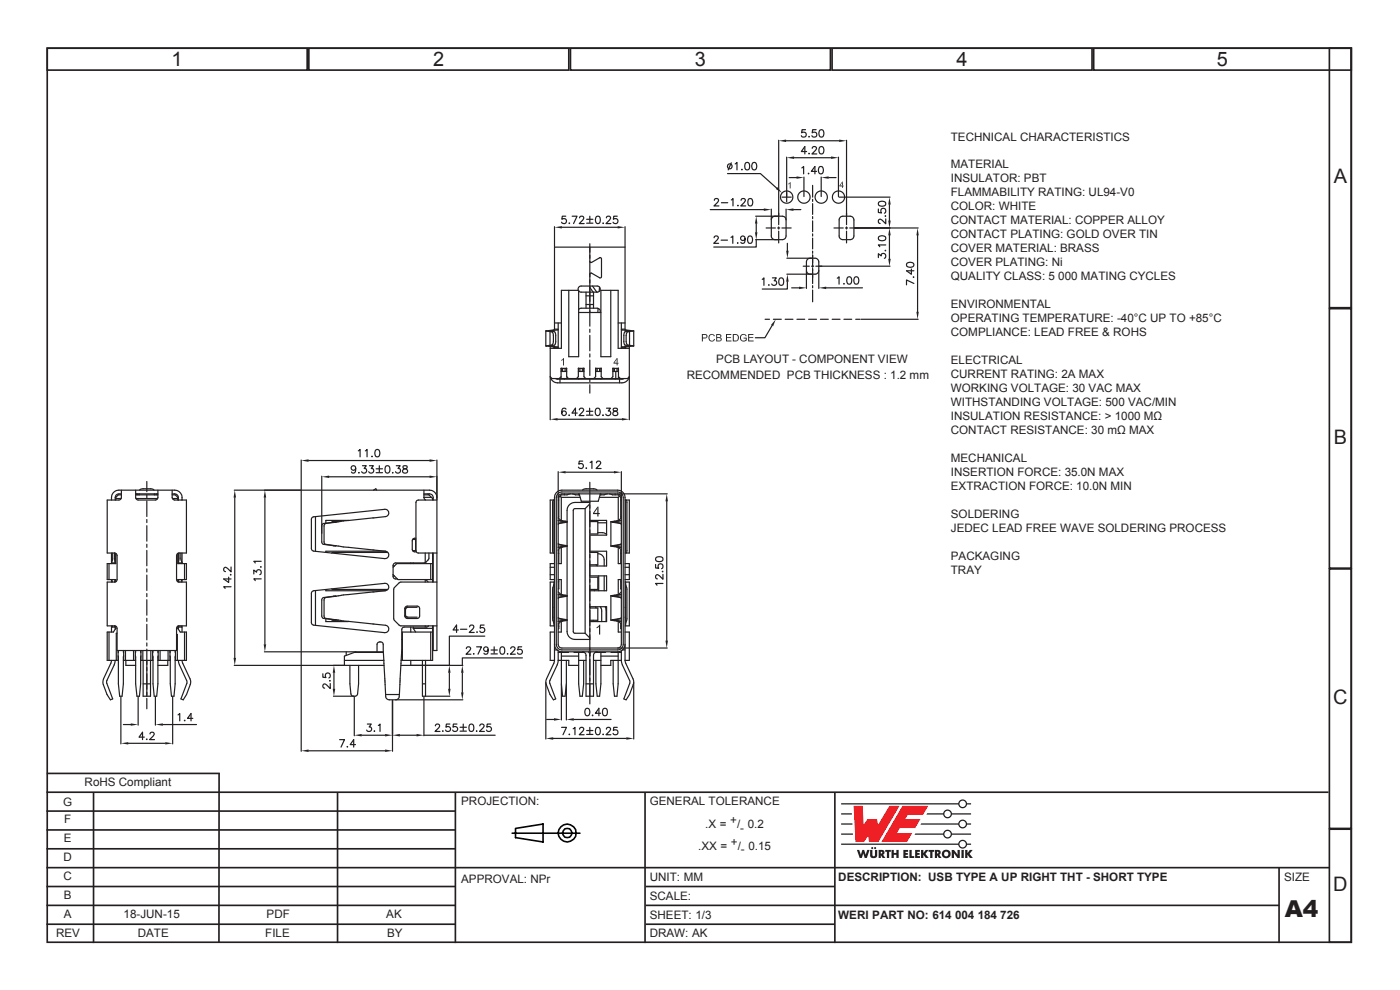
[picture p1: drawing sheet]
<svg xmlns="http://www.w3.org/2000/svg" width="297mm" height="210mm" viewBox="0 0 297 210" stroke-linecap="round" stroke-linejoin="round" font-family="sans-serif">
<!-- layer: Calque 1 -->
<g fill="none" stroke="#231f20" stroke-width=".35">
<path d="M10 10.2h276.7v189.7h-276.7zM10 10.2h55.2v4.7h-55.2zM65.5 10.2h55.2v4.7h-55.2zM121 10.2h55.2v4.7h-55.2zM176.5 10.2h55.2v4.7h-55.2zM232 10.2h54.7v4.7h-54.7zM282 10.2h4.7v55.1h-4.7zM282 65.5h4.7v55h-4.7zM282 120.7h4.7v55h-4.7zM9.8 168h272M9.8 172h86.7M9.8 176h86.7"/>
<path d="M9.9 164.1h36.7M19.8 168v32M46.5 164l-.1 36M71.6 168v32M96.6 168v32M136.8 168v32M177.1 168v32M282 175.9h4.7v24h-4.7zM9.8 192h86.7M9.8 196h86.7M9.8 180h86.7M9.8 184h272.2"/>
<path d="M9.8 188h86.7M137 192h134.3M137 196h40.1M137 188h40.1M271.3 184v16"/>
</g>
<g fill="none" stroke="#000" stroke-width=".34">
<path d="M108.6 176.7h14.4M109.4 175.7l5.8-.9v3.8l-5.8-.9z"/>
<circle cx="120.3" cy="176.7" r="1.88"/>
<circle cx="120.3" cy="176.7" r="1.02"/>
</g>
<g fill="#ee1d23">
<path d="M181.1 170.9h1.9l.2 4 .9-1.2h2l.2 1.3 2.4-4.1h2.1l-4.5 7.7h-1.9l-.2-1.3-.9 1.3h-1.8z"/>
<path d="M191.4 170.9h5.5l-1.1 1.9h-3.2l-.6 .9h3.3l-1.1 1.9h-3.3l-.6 1.1h3.2l-1.1 1.9h-5.4z"/>
</g>
<g fill="#231f20">
<path d="M181.8 180.3h.5l.3 1 .3-1h.4l.3 1 .4-1h.5l-.6 1.7h-.5l-.3-1-.3 1h-.4z"/>
<path d="M184.6 180.3h.5v1.2l.2 .1 .3-.1v-1.2h.5v1.1a.76 .76 0 0 1-.8 .6 .76 .76 0 0 1-.7-.6z"/>
<path d="M187.8 180.3h1.2v.4h-.4v1.3h-.5l.1-1.3h-.4z"/>
<path d="M189.1 180.3h.5v.6h.6v-.6h.5l-.1 1.7h-.4v-.7h-.6v.7h-.5z"/>
<path d="M191.6 180.3h1.1v.4h-.6v.2h.5v.4h-.5v.3h.6v.4h-1.1z"/>
<path d="M192.9 180.3h.5v1.3h.5v.4h-1z"/>
<path d="M194.1 180.3h1v.4h-.5v.2h.5v.4h-.5v.3h.6v.4h-1.1z"/>
<path d="M195.4 180.3h.5v.7l.5-.7h.6l-.7 .8 .7 .9h-.6l-.5-.7v.7h-.5z"/>
<path d="M197 180.3h1.2v.4h-.4v1.3h-.5v-1.3h-.3z"/>
<path d="M201.9 180.3h.5l.8 1-.1-1h.5v1.7h-.5l-.7-1.1v1.1h-.5z"/>
<path d="M204 180.3h.5v1.7h-.5z"/>
<path d="M204.7 180.3h.5v.7l.5-.7h.6l-.6 .8 .7 .9h-.6l-.6-.7v.7h-.5z"/>
<circle cx="185" cy="179.9" r=".22"/>
<circle cx="185.7" cy="179.9" r=".22"/>
</g>
<g fill="#231f20">
<path d="M186.9 180.7v.3h.2v-.2zM186.4 180.3h.5a.55 .55 0 0 1 .7 .3 .55 .55 0 0 1-.3 .7l.5 .7h-.5l-.4-.6v.6h-.5z" fill-rule="evenodd"/>
<path d="M198.8 180.7v.3h.2l.1-.2zM198.3 180.3h.6a.55 .55 0 0 1 .6 .3 .55 .55 0 0 1-.2 .7l.4 .7h-.5l-.4-.6v.6h-.5z" fill-rule="evenodd"/>
<path d="M200.3 181.2a.5 .5 0 0 0 1 0 .5 .5 0 0 0-1 0zM199.8 181.1a.95 .95 0 0 1 1.9 0 .95 .95 0 0 1-1.9 0z" fill-rule="evenodd"/>
</g>
<path d="M178.4 176.9h2.6M178.4 174.8h2.4M178.4 172.6h2.3" fill="none" stroke="#231f20" stroke-width=".27"/>
<g fill="#231f20">
<path d="M178.4 170.4h24.9a.94 .94 0 0 1 .9-.8 .94 .94 0 0 1 1 .8h.8v.2h-.8a.94 .94 0 0 1-1 .9 .94 .94 0 0 1-.9-.9h-24.9zM203.5 170.5a.7 .7 0 0 1 1.4 0 .7 .7 0 0 1-1.4 0z" fill-rule="evenodd"/>
<path d="M196.7 172.5h3.4a.94 .94 0 0 1 .9-.8 .94 .94 0 0 1 1 .8h4v.3h-4a.94 .94 0 0 1-1 .8 .94 .94 0 0 1-.9-.8h-3.6zM200.3 172.6a.7 .7 0 0 1 1.4 0 .7 .7 0 0 1-1.4 0z" fill-rule="evenodd"/>
<path d="M195.4 174.7h7.9a.94 .94 0 0 1 .9-.9 .94 .94 0 0 1 1 .9h.8v.2h-.8a.94 .94 0 0 1-1 .8 .94 .94 0 0 1-.9-.8h-8zM203.5 174.8a.7 .7 0 0 1 1.4 0 .7 .7 0 0 1-1.4 0z" fill-rule="evenodd"/>
<path d="M194.2 176.8h5.9a.94 .94 0 0 1 .9-.8 .94 .94 0 0 1 1 .8h4v.3h-4a.94 .94 0 0 1-1 .8 .94 .94 0 0 1-.9-.8h-6.1zM200.3 176.9a.7 .7 0 0 1 1.4 0 .7 .7 0 0 1-1.4 0z" fill-rule="evenodd"/>
<path d="M178.4 178.9h24.9a.94 .94 0 0 1 .9-.8 .94 .94 0 0 1 1 .8h.8v.3h-.8a.94 .94 0 0 1-1 .8 .94 .94 0 0 1-.9-.8h-24.9zM203.5 179.1a.7 .7 0 0 1 1.4 0 .7 .7 0 0 1-1.4 0z" fill-rule="evenodd"/>
</g>
<path d="M118.4 100v5.4M120 100.2h10.2M131.8 100v5.4" fill="none" stroke="#231f20" stroke-width=".25"/>
<g fill="#231f20">
<path d="M118.4 100.2l1.6-.3v.5z"/>
<path d="M130.2 99.9l1.6 .3-1.6 .2z"/>
</g>
<path d="M123.6 97.8h-.7l-.1 .7 .5-.2a.55 .55 0 0 1 .5 .4 .55 .55 0 0 1-.2 .6l-.4 .1-.5-.3M124.3 99.3h.1zM125.2 98.1l.4-.3v1.6M126.5 98.2l.2-.3 .4-.1 .3 .5-.9 1.1h1M131.3 104.8h10.3M141.4 106.3v29.6M131.2 137.5h10.4" fill="none" stroke="#231f20" stroke-width=".25"/>
<g fill="#231f20">
<path d="M141.4 104.8l.3 1.5h-.5z"/>
<path d="M141.2 135.9h.5l-.3 1.6z"/>
</g>
<path d="M117.6 48.1v4.2M119.2 48.2h11.8M132.6 48.1v4.2M139.1 119.7v.8h.7a.55 .55 0 0 1 0-.8 .55 .55 0 0 1 .8 .1 .55 .55 0 0 1-.3 .8M139.2 118.3l.6-.2a.65 .65 0 0 1 .8 .6 .9 .9 0 0 1-1.5 0zM140.5 121.2h.1zM140.6 121.8v1.1l-.7-.8-.5-.2-.3 .3v.3l.4 .3M140.6 123.8h-1.5l.3 .3" fill="none" stroke="#231f20" stroke-width=".25"/>
<g fill="#231f20">
<path d="M117.6 48.2l1.6-.2v.5z"/>
<path d="M131 48l1.6 .2-1.6 .3z"/>
</g>
<g fill="none" stroke="#231f20" stroke-width=".25">
<path d="M120 45.9h-.7l-.1 .6 .6-.1a.55 .55 0 0 1 .4 .4 .55 .55 0 0 1-.2 .5l-.4 .1-.5-.3M120.7 47.3h.2zM121.4 45.9h1l-.7 1.5M122.9 46.2l.2-.3h.4l.3 .1v.3l-.9 1.1h1M124.4 46.5h1.4M124.4 47.3h1.4M125.1 45.9v1.3M126.5 45.9a.52 .52 0 0 1 .8 .3v.3a.7 .7 0 0 1-.4 .9h-.1a1 1 0 0 1-.3-1.5zM127.9 47.3h.1zM128.6 46.2l.2-.3h.4l.3 .4-.9 1.1h1M130.9 45.9h-.7l-.1 .6 .6-.1a.55 .55 0 0 1 .4 .4 .55 .55 0 0 1-.2 .6h-.3l-.5-.3M56.1 104h7.7"/>
<path d="M56.2 105.5v31.2M56.1 138.3h7.7"/>
</g>
<g fill="#231f20">
<path d="M56.2 104l.3 1.5h-.6z"/>
<path d="M55.9 136.7h.6l-.3 1.6z"/>
</g>
<path d="M63.9 97.6v6.2M65.5 97.7h25.6M92.7 97.6v7.8M55.4 119.1h-1.6l.3 .3M53.8 121.8v-.9l.6 .5a.53 .53 0 0 1 .9-.4 .53 .53 0 0 1-.2 .9M55.3 120.3h.1zM55.4 122.8h-1.6l.3 .4" fill="none" stroke="#231f20" stroke-width=".25"/>
<g fill="#231f20">
<path d="M63.9 97.7l1.6-.3v.6z"/>
<path d="M91.1 97.4l1.6 .3-1.6 .3z"/>
</g>
<path d="M76 95.6l.4-.3v1.6M77.5 95.6l.4-.3v1.6M78.8 96.8h.2zM79.8 95.4a.49 .49 0 0 1 .7 .2l.1 .4a.68 .68 0 0 1-.6 .9 .98 .98 0 0 1-.2-1.5zM49.7 104h14.1M49.8 105.5v34.1M49.7 141.1h23.2" fill="none" stroke="#231f20" stroke-width=".25"/>
<g fill="#231f20">
<path d="M49.5 139.6h.6l-.3 1.5z"/>
<path d="M49.8 104l.3 1.5h-.6z"/>
</g>
<path d="M48.5 122.4v1.2l-1-.8h1.5M49 121.8v.2zM49 120.3v1l-.7-.7-.6-.3-.2 .4v.2l.3 .3M49 124.5h-1.5l.2 .3M63.9 138.4v21M65.5 159.3h16.2M83.3 148.6v10.8" fill="none" stroke="#231f20" stroke-width=".25"/>
<g fill="#231f20">
<path d="M63.9 159.3l1.6-.3v.5z"/>
<path d="M81.7 159l1.6 .3-1.6 .2z"/>
</g>
<path d="M72 156.9h1.1l-.8 1.6M73.6 158.4h.2zM75.2 147.8v8.3M75.4 157.9h-1.1l.7-1v1.6M76.7 156h5M83.3 148.6v7.5" fill="none" stroke="#231f20" stroke-width=".25"/>
<g fill="#231f20">
<path d="M81.7 155.7l1.6 .3-1.6 .2z"/>
<path d="M75.2 156l1.5-.3v.5z"/>
</g>
<path d="M77.9 153.6h.9l-.5 .6a.52 .52 0 0 1 .4 .8 .52 .52 0 0 1-.9-.1M79.4 155.1h.1zM80.3 153.9l.3-.3v1.6M83.3 148.6v7.5M84.8 156h3.6M89.9 147.8v8.3M89.9 156h15.1" fill="none" stroke="#231f20" stroke-width=".25"/>
<g fill="#231f20">
<path d="M83.3 156l1.5-.3v.5z"/>
<path d="M88.4 155.7l1.5 .3-1.5 .2z"/>
</g>
<g fill="none" stroke="#231f20" stroke-width=".25">
<path d="M102.8 134.9h-7.5v6.2M87.2 141.1h8.2M90.4 147.7h5M92.4 154l.3-.4h.3l.3 .3-.3 .5-.7 .8h1M93.9 155v.2zM95.3 142.7v3.4M95.4 153.6h-.7l-.1 .7a.56 .56 0 0 1 .9 0 .56 .56 0 0 1-.2 .8 .56 .56 0 0 1-.8-.2M96.9 153.6h-.7l-.1 .7a.56 .56 0 0 1 .9 0 .56 .56 0 0 1-.2 .8 .56 .56 0 0 1-.8-.2M97.6 154.3h1.4M97.6 155.1h1.4M98.3 153.6v1.3M99.7 153.7a.51 .51 0 0 1 .8 .2v.4a.66 .66 0 0 1-.6 .9 1 1 0 0 1-.2-1.5z"/>
<path d="M101.1 155v.2zM101.8 154l.3-.4h.3l.3 .3-.2 .5-.8 .8h1.1M104.1 153.6h-.7l-.1 .7a.56 .56 0 0 1 .8 0 .56 .56 0 0 1-.1 .8 .56 .56 0 0 1-.8-.2"/>
</g>
<g fill="#231f20">
<path d="M95.1 146.1h.5l-.3 1.6z"/>
<path d="M95.3 141.1l.3 1.6h-.5z"/>
</g>
<path d="M97.2 133.6h-1.1l.8-1v1.6M97.7 133.5h1.3M99.6 133l.3-.4 .5 .1 .1 .2-.2 .5-.8 .8h1.1M101.2 134v.2zM102.7 132.6h-.8v.7a.56 .56 0 0 1 .8 0 .56 .56 0 0 1-.1 .8 .56 .56 0 0 1-.8-.2M110.8 139.6h-12.7v1.5M84 148.4h14.2M87.2 141.1h11M98.1 142.7v4.2" fill="none" stroke="#231f20" stroke-width=".25"/>
<g fill="#231f20">
<path d="M97.8 146.9h.5l-.2 1.5z"/>
<path d="M98.1 141.1l.2 1.6h-.5z"/>
</g>
<g fill="none" stroke="#231f20" stroke-width=".25">
<path d="M98.9 137.6l.3-.4h.3l.3 .3-.2 .5-.7 .8h1M100.5 138.6v.2zM101.1 137.2h1l-.7 1.6M103.6 137.7a.49 .49 0 0 1-.7 .4 .49 .49 0 0 1-.2-.7 .49 .49 0 0 1 .8 0l.1 .3a.72 .72 0 0 1-.6 1.1l-.3-.2M104.2 137.9h1.3M104.2 138.7h1.3M104.8 137.2v1.4M106.3 137.3a.49 .49 0 0 1 .7 .2l.1 .4a.66 .66 0 0 1-.6 .9 .98 .98 0 0 1-.2-1.5zM107.7 138.6v.2zM108.3 137.6l.4-.4h.3l.3 .3-.3 .5-.7 .8h1M110.7 137.2h-.8v.7a.55 .55 0 0 1 .8 0 .55 .55 0 0 1-.1 .8 .55 .55 0 0 1-.8-.2M70.7 147.7h4.3"/>
<path d="M70.7 141.1h2.2M70.8 142.7v3.4"/>
</g>
<g fill="#231f20">
<path d="M70.6 146.1h.5l-.3 1.6z"/>
<path d="M70.8 141.1l.3 1.6h-.5z"/>
</g>
<path d="M68.5 142.9v.8h.7a.56 .56 0 0 1 0-.8 .56 .56 0 0 1 .8 .1 .56 .56 0 0 1-.2 .8M69.9 144.4h.2zM70.1 145v1.1l-.8-.8-.5-.2-.3 .3v.3l.4 .3M116 152.6h1.5M119.1 145.2v7.5M120.2 145.2v7.5M121.7 152.6h7.9" fill="none" stroke="#231f20" stroke-width=".25"/>
<g fill="#231f20">
<path d="M117.5 152.3l1.6 .3-1.6 .3z"/>
<path d="M120.2 152.6l1.5-.3v.6z"/>
</g>
<path d="M26.2 153.7h1.5M29.3 147.8v6M33 147.8v6M34.6 153.7h7.1M124.3 150.3a.5 .5 0 0 1 .7 .2l.1 .4a.71 .71 0 0 1-.6 .9 1.01 1.01 0 0 1-.2-1.5zM125.6 151.7h.2zM127.4 151.3h-1.1l.8-1.1v1.6M128 150.3a.51 .51 0 0 1 .8 .2l.1 .4a.68 .68 0 0 1-.6 .9 1.03 1.03 0 0 1-.3-1.5z" fill="none" stroke="#231f20" stroke-width=".25"/>
<g fill="#231f20">
<path d="M27.7 153.4l1.6 .3-1.6 .2z"/>
<path d="M33 153.7l1.6-.3v.5z"/>
</g>
<path d="M25.6 147.8v10M27.2 157.7h7.9M36.6 147.8v10M37.8 151.6l.3-.3v1.6M39.1 152.8h.2zM40.9 152.4h-1.1l.7-1.1v1.6" fill="none" stroke="#231f20" stroke-width=".25"/>
<g fill="#231f20">
<path d="M25.6 157.7l1.6-.3v.5z"/>
<path d="M35.1 157.4l1.5 .3-1.5 .2z"/>
</g>
<g fill="none" stroke="#231f20" stroke-width=".25">
<path d="M125.1 51.7v1.8M125.1 54.1v.7M125.1 55.4v3.3M125.1 59.4v.6M125.1 60.7v3.2M125.1 64.6v.6M125.1 65.9v3.3M125.1 69.8v.7M125.1 71.1v3.3M125.1 75.1v.6M125.1 76.4v3.2M125.1 80.3v.7"/>
<path d="M125.1 81.6v1.8M31.1 102.1v2.2M31.1 105v.6M31.1 106.3v3.3M31.1 110.2v.7M31.1 111.5v3.3M31.1 115.4v.7M31.1 116.8v3.2M125.1 102.3v4.2M125.1 107.2v.6M125.1 108.5v3.2M125.1 112.4v.7"/>
<path d="M125.1 113.7v3.3M125.1 117.6v.7M125.1 118.9v3.3M31.1 120.7v.6M31.1 122v3.2M31.1 125.9v.7M31.1 127.2v3.3M31.1 131.2v.6M31.1 132.4v3.3M31.1 136.4v.6M31.1 137.7v3.3M125.1 122.9v.6"/>
<path d="M125.1 124.2v3.2M125.1 128.1v.7M125.1 129.4v3.3M125.1 133.3v.7M125.1 134.6v3.3M125.1 138.6v.6M125.1 139.9v3.3M30.6 156.4h-1.1l.7-1.1v1.6M31.1 156.8h.1zM31.1 141.6v.7M31.1 142.9v3.3M31.1 146.8v.7"/>
<path d="M31.1 148.1v2.3M31.8 155.7l.2-.3 .4-.1 .3 .5-1 1.1h1.1M115.8 144.8v12M117.4 156.6h15.5M125.1 143.8v.6M125.1 145.1v4.2M134.4 144.8v12"/>
</g>
<g fill="#231f20">
<path d="M115.8 156.6l1.6-.2v.5z"/>
<path d="M132.9 156.4l1.5 .2-1.5 .3z"/>
</g>
<g fill="none" stroke="#231f20" stroke-width=".25">
<path d="M116.7 80v9M118.3 88.9h13.6M133.5 80v9M119.1 154.3h1.1l-.8 1.6M120.8 155.7v.2zM121.6 154.6l.4-.3v1.6M122.9 154.7l.3-.4h.3l.3 .3-.2 .5-.7 .8h1M124.4 155h1.4M124.4 155.8h1.4M125.1 154.3v1.3M126.5 154.4a.5 .5 0 0 1 .8 .2v.4a.65 .65 0 0 1-.5 .9 .98 .98 0 0 1-.3-1.5zM128 155.7v.2z"/>
<path d="M128.6 154.7l.3-.4h.3l.3 .3-.2 .5-.7 .8h1M130.9 154.3h-.7l-.1 .7a.55 .55 0 0 1 .9-.1 .55 .55 0 0 1-.1 .9 .55 .55 0 0 1-.8-.2"/>
</g>
<g fill="#231f20">
<path d="M116.7 88.9l1.6-.2v.5z"/>
<path d="M131.9 88.7l1.6 .2-1.6 .3z"/>
</g>
<g fill="none" stroke="#231f20" stroke-width=".25">
<path d="M167.4 37.7h1.6M170.5 37.6v4.1M174.2 37.6v4.1M175.8 37.7h1.6M162.5 48.4h2M163.9 46l.5-.1h1.6l.6 .3 .2 .4v3.5l-.4 .6-.4 .1h-1.6l-.5-.1-.3-.4v-3.7zM165 48.4h.4M165.2 45.2v2.5M165.2 48.1v.5M165.2 49v2.5M165.9 48.4h1.9M170.4 56.5h1.3"/>
<path d="M171.4 54.9l.5-.1h1.3l.5 .5v2.3l-.5 .5h-1.6l-.4-.3-.1-.4v-1.8zM172.2 56.5h.4M172.4 54.1v1.7M172.4 56.2v.5M172.4 57.1v1.8M173.1 56.5h1.3M176.9 48.4h2M178.3 46l.5-.1h1.6l.6 .3 .2 .4v3.5l-.4 .6-.4 .1h-1.6l-.5-.1-.3-.4v-3.7zM179.4 48.4h.4M179.6 45.2v2.5M179.6 48.1v.5M179.6 49v2.5"/>
<path d="M180.3 48.4h1.9M162.3 67.7h.9M164.1 67.7h1.6M166.6 67.7h1.6M169.1 67.7h1.6M171.5 67.7h1.7M174 67.7h1.7M176.5 67.7h1.7M179 67.7h1.7M181.5 67.7h1M120.1 86.8l-.1-.2a.52 .52 0 0 0-.8 .3 .94 .94 0 0 0 .4 1.3 .49 .49 0 0 0 .6-.5 .49 .49 0 0 0-.5-.5 .49 .49 0 0 0-.5 .4M120.7 88.1h.1z"/>
<path d="M122.5 87.6h-1.2l.8-1v1.6M122.9 86.9l.2-.3h.4l.3 .4-1 1.2h1.1M124.4 87.2h1.4M124.4 88.1h1.4M125.1 86.6v1.3M126.5 86.6a.52 .52 0 0 1 .7 .3l.1 .3a.69 .69 0 0 1-.6 1 1 1 0 0 1-.2-1.6zM127.8 88.1h.2zM128.7 86.6h.8l-.5 .6a.52 .52 0 0 1 .4 .8 .52 .52 0 0 1-.9-.1M130.2 86.6a.31 .31 0 0 0 .1 .6h.3a.46 .46 0 0 1 .5 .5 .46 .46 0 0 1-.4 .5l-.5-.1-.2-.2a.8 .8 0 0 1 .9-.8l.1-.3a.62 .62 0 0 0-.8-.2z"/>
<circle cx="166.9" cy="41.8" r="1.31"/>
<circle cx="170.6" cy="41.8" r="1.31"/>
<circle cx="174.2" cy="41.8" r="1.31"/>
<circle cx="177.9" cy="41.8" r="1.3"/>
</g>
<g fill="#231f20">
<path d="M169 37.4l1.5 .3-1.5 .2z"/>
<path d="M174.2 37.7l1.6-.3v.5z"/>
</g>
<path d="M166.9 33.3v8.4M168.5 33.5h7.8M170.1 35.6l.4-.3v1.6M171.5 36.8h.1zM173.2 36.4h-1.1l.8-1.1v1.6M173.9 35.4a.52 .52 0 0 1 .7 .2l.1 .4a.68 .68 0 0 1-.6 .9 1 1 0 0 1-.2-1.5zM177.9 33.3v8.4" fill="none" stroke="#231f20" stroke-width=".25"/>
<g fill="#231f20">
<path d="M166.9 33.5l1.6-.3v.5z"/>
<path d="M176.3 33.2l1.6 .3-1.6 .2z"/>
</g>
<path d="M165.2 29.8v16M166.8 29.9h11.2M171.1 32.1h-1.1l.7-1v1.6M171.6 32.5v.2zM172.3 31.5l.3-.4h.3l.3 .3-.2 .5-.8 .8h1.1M174 31.2a.49 .49 0 0 1 .7 .2l.1 .4a.68 .68 0 0 1-.6 .9 .96 .96 0 0 1-.2-1.5zM179.6 29.8v16" fill="none" stroke="#231f20" stroke-width=".25"/>
<g fill="#231f20">
<path d="M165.2 29.9l1.6-.3v.5z"/>
<path d="M178 29.6l1.6 .3-1.6 .2z"/>
</g>
<path d="M170.9 27.5h-.8v.7a.55 .55 0 0 1 .8 0 .55 .55 0 0 1-.1 .8 .55 .55 0 0 1-.8-.2M171.6 28.9v.2zM173.1 27.5h-.7l-.1 .7a.55 .55 0 0 1 .8 0 .55 .55 0 0 1 0 .8 .55 .55 0 0 1-.9-.2M174 27.6a.49 .49 0 0 1 .7 .2l.1 .4a.68 .68 0 0 1-.6 .9 .97 .97 0 0 1-.2-1.5zM173.8 56.5h15M181.3 48.4h7.5M188.7 49.9v5" fill="none" stroke="#231f20" stroke-width=".25"/>
<g fill="#231f20">
<path d="M188.4 54.9h.6l-.3 1.6z"/>
<path d="M188.7 48.4l.3 1.5h-.6z"/>
</g>
<path d="M181.3 48.4h13.5M186.3 54.6v-.8l.6 .5a.52 .52 0 0 1 .9-.4 .52 .52 0 0 1-.2 .9M186.4 50.2l.6-.2a.68 .68 0 0 1 .9 .6 .91 .91 0 0 1-1.6 0zM187.8 53.1v.1zM187.9 52h-1.6l.3 .3M194.7 49.9v16.2M182.7 67.7h12.1" fill="none" stroke="#231f20" stroke-width=".25"/>
<g fill="#231f20">
<path d="M194.7 48.4l.2 1.5h-.5z"/>
<path d="M194.4 66.1h.5l-.2 1.6z"/>
</g>
<path d="M178 41.8h10.8M181.3 48.4h7.5M188.7 43.4v3.4M192.4 55.9l.6-.3a.68 .68 0 0 1 .9 .6 .89 .89 0 0 1-1.6 0zM193.3 57.1v1.1l-1-.8h1.6M193.8 58.7v.2zM193.9 60.1l-1.6-.7v1" fill="none" stroke="#231f20" stroke-width=".25"/>
<g fill="#231f20">
<path d="M188.7 41.8l.3 1.6h-.6z"/>
<path d="M188.4 46.8h.6l-.3 1.6z"/>
</g>
<g fill="none" stroke="#231f20" stroke-width=".25">
<path d="M172.4 39.3v2.5M150.7 44.5h11.3M163.6 44.4v2.1M166.8 44.4v2.1M168.3 44.5h1.6M172.4 42.3v.4M172.4 43.2v2.3M172.4 45.9v.5M172.4 46.9v2.2M172.4 49.6v.5M172.4 50.5v2.3M172.4 53.3v.4"/>
<path d="M172.4 54.2v2.3M172.4 56.9v.5M172.4 57.8v2.3M186.3 44.3v.8l.7 .1a.55 .55 0 0 1 0-.9 .55 .55 0 0 1 .8 .1 .55 .55 0 0 1-.2 .8M186.4 42.9l.6-.2a.68 .68 0 0 1 .9 .6 .89 .89 0 0 1-1.6 0zM187.8 45.8h.1zM187.9 46.4v1.1l-.7-.8-.6-.2-.2 .1-.1 .5 .4 .3M172.4 60.6v.5M172.4 61.5v2.5"/>
</g>
<g fill="#231f20">
<path d="M166.8 44.5l1.5-.3v.5z"/>
<path d="M162 44.2l1.6 .3-1.6 .2z"/>
</g>
<path d="M151.5 42.5l.3-.4 .5 .1 .1 .2-.2 .5-.7 .8h1M153 43h1.4M155.1 42.4l.4-.3v1.6M156.5 43.6h.1zM157.2 42.5l.3-.4 .5 .1 .1 .2-.2 .5-.8 .8h1.1M158.9 42.2a.51 .51 0 0 1 .7 .2l.1 .4a.68 .68 0 0 1-.6 .9 1.03 1.03 0 0 1-.2-1.5zM160.3 45.9h4.8M160.3 50.8h4.8M160.4 50.8v1.6h-9M160.4 47.4v1.9" fill="none" stroke="#231f20" stroke-width=".25"/>
<g fill="#231f20">
<path d="M160.4 45.9l.3 1.5h-.5z"/>
<path d="M160.2 49.3h.5l-.3 1.5z"/>
</g>
<g fill="none" stroke="#231f20" stroke-width=".25">
<path d="M154.3 36.8h7l3.4 3.1M155.1 34.5l-.6 1.5M156 34.8l.3-.3v1.5M157.4 35.9v.1zM158.2 34.5a.5 .5 0 0 1 .8 .3v.3a.7 .7 0 0 1-.4 .9h-.2a1.03 1.03 0 0 1-.2-1.5zM159.7 34.5a.48 .48 0 0 1 .8 .3v.3a.69 .69 0 0 1-.6 .9 .99 .99 0 0 1-.2-1.5zM151.5 50.4l.3-.3h.3l.3 .2-.2 .6-.8 .7h1.1M153 50.9h1.3M155.1 50.3l.4-.2v1.5M156.5 51.5v.1zM158.1 50.6a.48 .48 0 0 1-.7 .4 .48 .48 0 0 1-.2-.8 .48 .48 0 0 1 .8 .1l.1 .3a.72 .72 0 0 1-.6 1l-.3-.2M158.8 50.1a.49 .49 0 0 1 .8 .2v.4a.68 .68 0 0 1-.6 .9 .98 .98 0 0 1-.2-1.5z"/>
<circle cx="154.8" cy="35.3" r=".51"/>
</g>
<path d="M164.9 39.7l1 1.2-1.3-.8z" fill="#231f20"/>
<path d="M165.9 41.8h2M166.9 40.8v2M166.9 54.8h5.4M166.9 58.2h5.4M167 59.7v1.6h-5.3M167 51.6v1.6" fill="none" stroke="#231f20" stroke-width=".25"/>
<g fill="#231f20">
<path d="M166.8 53.2h.5l-.3 1.6z"/>
<path d="M167 58.2l.3 1.5h-.5z"/>
</g>
<path d="M161.7 59.3l.4-.4v1.6M163.9 58.9h.8l-.5 .7a.52 .52 0 0 1 .4 .8 .52 .52 0 0 1-.9-.2M165.4 59a.5 .5 0 0 1 .8 .3l.1 .3a.7 .7 0 0 1-.5 .9h-.1a1.03 1.03 0 0 1-.3-1.5zM171.1 57.5v3.7M173.7 57.5v3.7M163 60.4h.2zM167.9 61.1h1.6M175.3 61.1h7.7" fill="none" stroke="#231f20" stroke-width=".25"/>
<g fill="#231f20">
<path d="M169.5 60.8l1.6 .3-1.6 .2z"/>
<path d="M173.7 61.1l1.6-.3v.5z"/>
</g>
<path d="M177.6 59l.4-.3v1.6M179.9 58.8a.49 .49 0 0 1 .7 .2l.1 .4a.68 .68 0 0 1-.6 .9 .97 .97 0 0 1-.2-1.5zM181.4 58.8a.5 .5 0 0 1 .7 .2l.1 .4a.68 .68 0 0 1-.6 .9 .99 .99 0 0 1-.2-1.5zM179 60.1v.2z" fill="none" stroke="#231f20" stroke-width=".25"/>
<g fill="#231f20">
<path d="M164.6 67.7l-.6 1.5-.4-.3z"/>
<path d="M126.6 133h.5l-.5 .3z" fill-rule="evenodd"/>
<path d="M127.2 132.5h.1v2.1h-.2v-1.6h-.4z" fill-rule="evenodd"/>
<path d="M126.8 107.5h.2l-.9 1.3h1.1v.3h-.2v.5h-.3v-.5h-.9v-.3z" fill-rule="evenodd"/>
<path d="M127 107.5v1.3h-.9h.6v-.9z" fill-rule="evenodd"/>
<path d="M119.1 76.3h.4l-.4 .2z" fill-rule="evenodd"/>
<path d="M119.2 76.3l.4-.3v1.5h-.1v-1.2z" fill-rule="evenodd"/>
<path d="M130.9 75.9h.1l-.7 1.1h.9v.1h-.2v.4h-.2v-.4h-.7z" fill-rule="evenodd"/>
<path d="M131 75.9v1.1h-.7h.5v-.7z" fill-rule="evenodd"/>
</g>
<path d="M163.8 69.1l-1.5 2.5h-2.1" fill="none" stroke="#231f20" stroke-width=".25"/>
<g fill="#231f20">
<path d="M149.5 71l.5 .1v.5h-.9l.7-.1a.29 .29 0 0 0 0-.3 .29 .29 0 0 0-.3-.2z" fill-rule="evenodd"/>
<path d="M148.9 70.9h.9l.2 .1h-.9v.6h.9l-.9 .2v.6h-.2z" fill-rule="evenodd"/>
<path d="M151 72.3l.3-.1 .2-.3h.2l-.2 .4z" fill-rule="evenodd"/>
<path d="M151 71h.5l.1 .3h-.2v-.2z" fill-rule="evenodd"/>
<path d="M150.5 71l.4-.2 .6 .2h-.5a.66 .66 0 0 0-.5 .7 .66 .66 0 0 0 .5 .6h.5l-.3 .1h-.5l-.3-.4-.1-.6z" fill-rule="evenodd"/>
<path d="M152.5 71.7h.5v.6l-.9-.1 .8-.1v-.3z" fill-rule="evenodd"/>
<path d="M152.5 71h.5v.5h-.9l.7-.1v-.2z" fill-rule="evenodd"/>
<path d="M151.9 70.9l1 .1h-.8v.5h.8l.1 .2h-.9v.5l.9 .1-1.1 .1z" fill-rule="evenodd"/>
<path d="M154 70.9h1.1v.1h-.9v.5h.9v.2h-.9v.5h1v.2h-1.2z" fill-rule="evenodd"/>
<path d="M156 71h.6a.99 .99 0 0 1-.1 1.3l-.8-.1h.5a.61 .61 0 0 0 .3-.8l-.2-.3z" fill-rule="evenodd"/>
<path d="M155.5 70.9l1 .1h-.8v1.2l.8 .1h-.1l-.9 .1z" fill-rule="evenodd"/>
<path d="M157.7 71.6h.7v.6l-.5 .2-.7-.1 1-.2v-.3h-.5z" fill-rule="evenodd"/>
<path d="M157.7 71h.5l.2 .3h-.2z" fill-rule="evenodd"/>
<path d="M157.1 71.1l.5-.3 .6 .2h-.5a.63 .63 0 0 0-.5 .6 .63 .63 0 0 0 .6 .7h-.6l-.2-.3z" fill-rule="evenodd"/>
<path d="M158.7 70.9h1.1v.1h-.9v.5h.9v.2h-.9v.5h1v.2h-1.2z" fill-rule="evenodd"/>
<path d="M167.2 39l.3-.1-.3 .2z" fill-rule="evenodd"/>
<path d="M167.3 38.9l.4-.3v1.4h-.2v-1.1z" fill-rule="evenodd"/>
<path d="M178.7 38.5h.1l-.6 .9h.8v.1h-.2v.3h-.2v-.3h-.5z" fill-rule="evenodd"/>
<path d="M178.8 38.5v.9h-.6h.4v-.6z" fill-rule="evenodd"/>
</g>
<g fill="none" stroke="#231f20" stroke-width=".25">
<path d="M125.1 52.4l.1 3.2 .3 .1 1.8-1.1 .3 .2v3.9l-.3 .3-1.8-1.1-.4 .2v8.2M115.8 73.4l1.8 .2v.3M115.8 70.2l1.8-.3v-17.5h15v17.5l1.8 .3M115.8 70.2l.9 .1M115.8 70.2v3.2M116.7 70.3a.67 .67 0 0 1 .7 .9l-.1 1.6a.56 .56 0 0 1-.6 .5M116.7 70.3v3M116.7 73.3l-.9 .1M116.7 73.5v6.4M117.5 73.6v.3M117.6 73.8h.8M117.6 69.8h.8"/>
<path d="M117.6 68.5h1.5M118.4 69.9l-1.8 .3 1.1 .2 .2 .8-.1 1.8-.1 .2-1.1 .2 1.8 .2M118.4 68.5v5.4M119 78.8h1.2M119 79.9l-.4 .4M119.1 78.1v.7M119.3 78.1v.7M119.9 78.1v.7M120.2 78.1v.7M120.7 61.6v14.1h2.1v-14.1h-3.7v12.3h-2.4M122.7 61.6v-.4l.4-.5h3.6a.65 .65 0 0 1 .6 .6 .65 .65 0 0 1-.6 .7h-3.4l-.6-.3M122.7 78.8h1.2"/>
<path d="M122.7 65.7l.6-.3h3.4l.5 .3 .1 .6M122.8 78.1v.7M122.8 66.3h4.7M123 78.1v.7M123.5 78.1v.7M123.8 78.1v.7M124.3 62v3.4M124.3 64.6h1.6M124.3 62.8h1.6M125.1 61l.7 1M125.7 60.7l.9 1.3M125.9 62v3.4"/>
<path d="M126.4 78.8h1.1M126.4 78.1v.7M126.7 78.1v.7M126.9 65.4l-.1 .9M127.2 60.9l-.1 .9M127.2 78.1v.7M127.5 78.1v.7M129.6 61.6v14.1h-2.1v-14.1h3.6v12.3h2.4M130 78.8h1.2M130.1 78.1v.7M130.4 78.1v.7M130.6 78.8v1.5"/>
<path d="M130.9 78.1v.7M131.1 78.1v.7M131.1 68.5h1.5M131.2 79.9l.4 .4M131.8 69.9l1.9 .3-1.1 .2-.3 .6 .1 2 .2 .2 1.1 .2-1.9 .2M131.8 68.5v5.4M131.8 73.8h.8M131.8 69.8h.8M132.7 73.6v.3M132.7 73.6h-.1v.3M133.5 79.9a1.63 1.63 0 0 1-1.6 1.3h-13.6a1.63 1.63 0 0 1-1.6-1.3M133.5 79.9l-.4 .4h-16l-.4-.4"/>
<path d="M133.5 73.5v6.4M133.6 73.3l.8 .1M133.6 70.3v3M134.4 70.2l-1.2 .2-.2 .1-.2 .7 .1 1.6a.56 .56 0 0 0 .7 .5M134.4 70.2v3.2M134.4 73.4l-1.7 .2M117.9 80.3l.4 .1h13.6l.5-.1M118.8 80.4v.8M119.7 80.3v.1M120.3 80v.3M120.6 80.3l-.4-.4v-1.8h-1.2v2.2M122.3 80.3l.4-.4v-1.8h1.2v1.8l.4 .4"/>
<path d="M122.8 80.3v.1M126 80.3l.4-.4v-1.8h1.1v1.8l.4 .4M127.5 80.3v.1M129.6 80.3l.4-.4v-1.8h1.2v2.2M130.5 80.3v.1M131.4 80.4v.8M23.1 119.6v3.3M23.7 117.3v2.3M24.3 117.3l.1 2.1h-.7l.2-.8v-1.3M24.3 117.3l.4 .2 .1 .3v5.1a.51 .51 0 0 1-.5 .6h-1.6v9.3h1.6a.51 .51 0 0 1 .5 .5v4.7h12.7v-4.7a.51 .51 0 0 1 .5-.5M24.4 117.4v2.2M24.6 105.8h1.1"/>
<path d="M24.6 117.4v2.2h-1.9v3.3h1.9v.5M25.7 105h-.6l-.5 .5v.6M25.7 104.8a1.01 1.01 0 0 0-1 .2 1.01 1.01 0 0 0-.3 1.1M25.7 104v1.5l-.3 .5-2.7 .1v11.2h1.6M28.8 105h4.7M28.8 104.8h4.7M28.8 105.8h4.6M28.9 104.8h.1M28.9 104.8l.1 .2M29.1 104.8l.1 .2M29.5 104.8v.2M29.6 104.8l-.1 .2"/>
<path d="M29.6 104l.8-.3h1.7l.6 .3M32.7 104.8v.2M32.8 104.8v.2M33.2 104.8l-.1 .2M33.4 104.8l-.1 .2M33.5 104v1.7l-.5 .4-3.9-.1-.3-.5v-1.5M36.5 104.8a1.01 1.01 0 0 1 1.1 .2 1.01 1.01 0 0 1 .2 1.1M36.5 104v1.5l.4 .5 2.7 .1v11.2h-1.6M36.5 105h.7l.5 .5v.6M36.6 105.8h1.1M37.7 117.4v2.2h1.9v3.3h-1.9v.5M37.8 106h.1"/>
<path d="M37.8 117.4v2.2M38 117.3l-.4 .2-.1 .3v5.1a.51 .51 0 0 0 .5 .6h1.6v9.3h-1.6M38.4 117.3v1.3l.2 .8h-.8l.2-2.1M38.6 117.3v2.3M38.6 106v.1a1.67 1.67 0 0 0-1.5-2.1h-11.9a1.67 1.67 0 0 0-1.5 2.1M39.1 119.6v3.3M66.9 109.6v7.3M68.3 101v14l.3 .5 2.2 .3M69.8 101.1h21.3M70.8 115.8h.4M70.8 115.8h.5M70.8 110.8h.5"/>
<path d="M70.8 110.8l-2.2 .2-.2 .2-.1 .4M71.2 110.7l-.4 .1M71.3 110.8l10.5-1.2a.78 .78 0 0 0 .7-.9 .78 .78 0 0 0-.9-.7l-15.1 1.6-.3 .2-.1 .3v6.3l.3 .4 15.2 1.7a.79 .79 0 0 0 .9-.7 .79 .79 0 0 0-.7-.9l-10.5-1.1M71.3 110.8l-2.2 .2-.3 .3-.1 3.7 .4 .5 2.2 .3M71.8 110.6h-1.2l-.3 .2M73.9 110.4h-4.8v.6M79.2 104l.5-.3 .2 .3M81.7 116.9h-12.6v.3M82.3 117.2h-11.6l-.3 .1M87.1 119.4v.2M87.7 114.3v.1h.5v2.4h-.5v.1M87.7 119.4v.2"/>
<path d="M88.2 114.2h-.4l-.3 .3v2.2a.67 .67 0 0 0 .8 .4M89.9 104.8l1.7 .1a1.17 1.17 0 0 1 .3 1.2M89.9 104v1.5l.3 .6M89.9 105.5h1.6M89.9 105h1.1M90.2 117.3v2.1M90.8 104.8l1 1v.3M91 117.3l-.1 1.3-.7 .8h-6.5l-.3 .5v2.4a.51 .51 0 0 0 .5 .5h.4M91.4 119.6v3.3M91.8 119.6h-7.6l-.8 .7M91.8 117.3v6.2M91.9 117.3v6.2"/>
<path d="M92.7 105.5a1.56 1.56 0 0 0-1.6-1.5h-27.2v34.3h17.4M92.7 101v37h-.8v-5.2M92.7 106.1h-3.9l-.4 .1-.2 .4 .1 10.4 .5 .3h3.9M117.4 106.1l-.2 .4v10.3l.2 .5M117.5 106.1v11.2M117.6 106.1h-.9v11.2h.9M117.6 119.6h-.9v3.3h.9M118.4 104.7l.8-.3h11.8l.6 .1 .6 .7v31.5l-.2 .6a1.1 1.1 0 0 1-1 .6h-11.8a1.19 1.19 0 0 1-1.2-1.2v-31.2zM118.4 110.5l1.5 .2-.2 .1M118.4 109.9l.6 .5M118.4 115.3l.2 .2 1.7 .3h-.6M118.4 115.6l1.3 .2"/>
<path d="M118.4 116.1h.6M118.4 110.4h.6M118.4 106.1h.1M118.4 116.8h.1v2.8M118.4 117.3l.1 .1M118.7 104.9l.5-.1h11.8l.5 .1 .3 .4v31.4l-.1 .4-.4 .3-12.1 .1-.5-.2-.2-.4-.1-31.4zM118.8 105.2l.3 .3M119 116h.3M119 110.5h.3M119 110.4l.3 .1M119 116.1l-.6 .6M119.1 105.5h4"/>
<path d="M119.1 105.5v5M119.1 116.1v3.5h-.7M119.3 110.5l.7 .1M119.3 116l-.3 .1M119.7 110.8l-1.3 .2M119.7 110.8h.6l-1.7 .2-.2 .3M119.7 115.9h.3M119.7 110.6h.3M119.7 115.8h.2l-1.5 .3M119.7 104.8v.2M120 115.9l-.7 .1M120 110.6h.3"/>
<path d="M120.3 115.9h-.3M120.7 107.2l.9-.6h3.5v29h-3.5a1.66 1.66 0 0 1-1.3-1.6v-25.7zM121 104.8l-.7 .2h-1.2l-.6 .5v4.4M121.4 104.8l.7 .2h.8M122.8 104.8v.2M122.9 104.8l.4 1.5h3.6l.4-1.5M122.9 104.8h.1M124.1 107.9v26.4M124.1 107.9h-2.1l-.3 .1-.1 .3v25.7l.4 .3h2.1M125.1 106.9l-1 1M125.1 110.6h1.7v2.7h-1.7M125.1 117.2h1.7v2.6h-1.7"/>
<path d="M125.1 110.4h3.6v3.1h-3.6M125.1 116.9h3.6v3.2h-3.6M126.4 119.8l.3 .2M126.7 104l-.8-.3h-1.7l-.6 .3M126.8 113a1.99 1.99 0 0 1 1.9 .4M126.8 110.9h1.9M126.9 117.5a1.3 1.3 0 0 1 1.3 1.2v1.4M127.2 105.5h4M127.3 104.8h.1M127.5 104.8v.2M128.9 104.8l-.7 .2h-.9M129.2 104.8l.7 .2h1.3l.5 .5 .1 4.4"/>
<path d="M129.6 115.8l.7 .1M129.6 110.7l.3 .1M129.6 110.7v5.1M129.9 110.8l1.7 .2 .2 .3M129.9 115.8h.6M129.9 110.8h.6M129.9 115.8h-.3M130.3 110.6l-.7 .1M130.3 115.9l.6 .1M130.3 115.9h.2M130.3 110.6h.2M130.5 104.8v.2"/>
<path d="M130.5 115.8h-.1l1.4 .3M130.5 110.8l1.3 .2M130.9 116l.3 .1M130.9 116h.3M130.9 110.5h.3M130.9 110.5l-.6 .1M131.2 105.5v5M131.2 116.1v3.5h.6M131.2 116.1h.6M131.2 116.1l.6 .6M131.2 110.4h.6M131.2 110.4l-.3 .1"/>
<path d="M131.4 105.2l-.2 .3M131.7 106.1h.1M131.8 116.8h-.1v2.8M131.8 109.9l-.6 .5M131.8 117.3l-.1 .1M131.8 115.6l-1.3 .2M131.8 115.3l-.2 .2-1.7 .3M131.8 110.5l-1.4 .2 .1 .1M132.6 119.6h.9v3.3h-.9M132.6 106.1h.9v11.2h-.9M132.7 106.1v11.2M132.8 106.1l.2 .5v10.3l-.2 .4"/>
<path d="M23.1 134.1v6M23.7 123v.5M23.7 132.8v1.3M23.7 122.9v.1M23.7 123l.2 .4M23.9 132.8l-.2 .2M24.3 132.8l.1 .2h-.7M24.4 122.9v.1M24.4 123l-.1 .4M24.4 123v.4M24.4 132.8v.7M24.6 132.8v.5l-.5 .8h-1.4v6h2.4"/>
<path d="M24.8 134.3h-.1v5.8M25.1 139.1v6l.3 2.6h.5l.3-2.6v-6M25.1 138v2.1M25.1 138.1v.4M26.2 138.1v.4M26.2 138v2.1M26.6 138v2.1M28.3 138v2.1M28.7 138v2.1M28.7 138.1v.4M28.7 139.1l.1 6 .3 2.6h.5l.2-2.6 .1-6M29.9 138.1v.4"/>
<path d="M29.9 138v2.1M30.3 138v2.1M32 138v2.1M32.4 138v2.1M32.4 139.1l.1 6 .2 2.6h.5l.3-2.6 .1-6M32.4 138.1v.4M33.5 138.1v.4M33.6 138v2.1M34 138v2.1M35.7 138v2.1M36.1 139.1v6l.3 2.6h.5l.3-2.6v-6M36.1 138.1v.4"/>
<path d="M36.1 138v2.1M37.2 138.1v.4M37.2 138v2.1M37.5 134.6h.1v5.5M37.7 132.8v.5l.5 .8h1.4l-.1 6h-2.3M37.8 123v.4M37.8 132.8v.7M37.9 122.9v.1M37.9 123v.4M38 132.8l-.1 .2h.7M38.4 132.8l.1 .2M38.6 123l-.2 .4"/>
<path d="M38.6 122.9v.1M38.6 123v.5M38.6 132.8v1.3M39.1 134.1v6M66.9 125.3v7.4M69.1 131.2v.7h4.8M69.1 125.1v.2h12.6M70.3 131.4l.2 .2h1.3M70.4 124.9l11.9 .1M70.8 131.5h.4M70.8 131.5h.5M70.8 126.5h.5"/>
<path d="M70.8 126.5l-2.2 .2-.3 .5v3.7l.3 .3 2.2 .3M71.2 126.4l-.4 .1M71.3 126.5l10.5-1.2a.78 .78 0 0 0 .7-.9 .78 .78 0 0 0-.9-.7l-15.1 1.6-.3 .2-.1 .3v6.3l.3 .4 15.2 1.7a.79 .79 0 0 0 .9-.7 .79 .79 0 0 0-.7-.9l-10.5-1.1M71.3 126.5l-2.2 .2-.3 .3-.1 3.7 .4 .5 2.2 .3M73.4 138.3v.7M75.2 138.4h6.1M75.5 138.3l-2.4 .9v1.9h8.4M80 138.3v-1.6a.67 .67 0 0 1 .6-.5 .67 .67 0 0 1 .7 .5l.1 3.3M83.4 122.2h.2M83.4 120.1h.2M83.4 121.9l1 1h7.4M85.2 138.4h.2"/>
<path d="M85.2 138.3h.2M85.2 135.6h.2M85.9 130.6l.5 .3M86 128.7l.4-.1h2.1a.51 .51 0 0 1 .5 .5v1.6l-.1 .3-.4 .2h-2.1l-.4-.2-.1-.3v-1.6zM86.4 128.8l-.4 .3M87.1 133v1.1M87.7 133.3h4.1M87.7 133v.3M87.7 133.3l.5 .8M88.5 128.8h-2l-.3 .2-.2 .4v1l.2 .4 .3 .1h2M90.2 122.9v.6M90.2 132.8v.2"/>
<path d="M90.4 123l.4 .4M90.9 132.8l-.4 .2h-4.8l-.3 .2-.2 .3-.1 6.5M91.4 134.1v6M91.8 132.8v7.3h-6.7M91.8 134.1h-6.4v6M92.7 123.5h-7.7l-.3 .1-1 1-.2 .4v6.2l.2 .4 1 1 .3 .2h7.7M116.7 121.9h.9M116.7 120.3h.9M117.5 124l-.3 .9v6.4l.3 .9M117.5 123.5v9.3M117.5 130.9h.1M117.5 128.8h.1"/>
<path d="M117.6 123.5h-.9v9.3h.9M117.6 137.9h.6M117.6 134.1h-.9v6h.9M118.4 126.2l1.5 .2-.2 .1M118.4 131.2l1.3 .3M118.4 131.8h.6M118.4 126.1h.6M118.4 138.4h2.2M118.4 138.1v1.9M118.4 125.6l.6 .5M118.4 122.9h.7v3.3M118.4 131l.2 .2 1.7 .3h-.6"/>
<path d="M118.4 132.8h.2M118.5 122.9v2h-.1M118.5 132.3l-.1 1.1M118.5 123.4h-.1M119 131.7h.3M119 126.2h.3M119 126.1l.3 .1M119 131.8l-.6 .6M119.1 131.8v2.3h-.7M119.1 138.4v6.7l.2 2.6h.6l.3-2.6v-5M119.1 139.2h3.7M119.3 126.2l.7 .1"/>
<path d="M119.3 131.7l-.3 .1M119.7 126.5l-1.3 .2M119.7 126.5h.6l-1.7 .2-.2 .3M119.7 131.6h.3M119.7 126.3h.3M119.7 131.5l.2 .1-1.5 .2M120 131.6l-.7 .1M120 126.3h.3M120.3 131.6h-.3M121.8 138.4h2.2M122.8 138.4v6.7l.2 2.6h.5l.3-2.6v-5M123.5 138.3l.5 .1 .3 .6v8.7h1.6v-8.7l.2-.4 .6-.3"/>
<path d="M124.1 134.3l1 1M124.9 138.3l.2 .7M125 138.4h.3M125.1 128.7h3.6v3.2h-3.6M125.1 129h1.7v2.6h-1.7M125.1 137.5v.8M125.1 139v8.7M125.1 122.4h1.7v2.6h-1.7M125.1 122.2h3.6v3.1h-3.6M125.1 128.7l.2 .3M125.3 138.3l-.2 .7M125.8 131.6v.3"/>
<path d="M126.1 125v.3M126.3 138.4h2.2M126.3 128.7l.2 .3M126.7 131.6v.3M127 122.2v3.1M127.3 128.7l.3 .6v2.6M127.5 138.4v6.7l-.3 2.6h-.5l-.3-2.6v-5M127.5 139.2h3.6M128.2 122.2v3.1M128.4 128.7l.2 .7v2.5M129.6 131.5l.7 .1M129.6 126.4l.3 .1"/>
<path d="M129.6 126.4v5.1M129.6 138.4h2.2M129.9 126.5l1.7 .2 .2 .3M129.9 131.5h-.3M129.9 131.5h.6M129.9 126.5h.6M130.3 126.3l-.7 .1M130.3 131.6l.6 .1M130.3 131.6h.2M130.3 126.3h.2M130.5 131.5l-.1 .1 1.4 .2M130.5 126.5l1.3 .2"/>
<path d="M130.9 131.7h.3M130.9 131.7l.3 .1M130.9 126.2h.3M130.9 126.2l-.6 .1M131.1 138.4v6.7l-.2 2.6h-.5l-.3-2.6v-5M131.2 131.8v2.3h.6M131.2 131.8h.6M131.2 126.1h.6M131.2 131.8l.6 .6M131.2 126.1l-.3 .1M131.7 122.9v2h.1M131.7 132.3l.1 1.1"/>
<path d="M131.7 123.4h.1M131.8 122.9h-.6v3.3M131.8 125.6l-.6 .5M131.8 138.1v1.9M131.8 132.8h-.1M131.8 131.2l-1.3 .3M131.8 131l-.2 .2-1.7 .3M131.8 126.2l-1.4 .2 .1 .1M132 137.9h.6M132.6 134.1h.9v6h-.9M132.6 130.9h.1M132.6 128.8h.1"/>
<path d="M132.6 121.9h.9M132.6 120.3h.9M132.6 136.7a1.57 1.57 0 0 1-1.6 1.6h-11.8l-.7-.2a1.52 1.52 0 0 1-.9-1.4M132.6 123.5h.9v9.3h-.9M132.7 124l.3 .9v6.3l-.3 1M132.7 123.5v9.3M23.7 140.1l-.2 .6-1.5 3.3-.2 .6a7 7 0 0 0 1.6 3.8l.5-.1-1.3-3.8 1.6-3.5 .2-.9M26.2 140.1h2.6M26.7 140.1v1h2.1M29.8 140.1h2.7M30.4 140.1v7.6h1.5v-7.6M30.4 145.1h1.5"/>
<path d="M31.1 140.1v7.6M33.5 140.1h2.6M35.6 140.1v1h-2.1M37.8 140.1l.3 .9 1.6 3.5-.1 .5-1.2 3.3 .5 .1a6.2 6.2 0 0 0 1.5-4.1l-1.8-4.2M73.1 140.1h8.3M74.2 141.1v4l.2 2.1a.75 .75 0 0 0 .7 .5 .75 .75 0 0 0 .8-.5l.2-2.1v-4M81.4 140l.4 7.3M81.8 147.3a.85 .85 0 0 0 .8 1.1h1.3a.86 .86 0 0 0 .8-1.1M81.8 147.3h2.9M85.1 140l-.4 7.3M87.1 140.1v1h-2M89.6 140.1v7.6h.7v-7.6"/>
<path d="M89.6 145.1h.7M117.6 140v-34.5a1.56 1.56 0 0 1 1.6-1.5h11.8a1.56 1.56 0 0 1 1.6 1.5v34.5M117.6 140l-.1 .7-1.6 3.3-.1 .6a7.9 7.9 0 0 0 1.6 3.8l.5-.1-1.3-3.8 1.6-3.5 .2-1M118.4 140.1h2.3v1h2.1M122.8 140.1h1.5M124.3 145.1h1.6M125.9 140.1h1.6M131.8 140l.2 1 1.6 3.5-1.3 3.8 .5 .1a6.2 6.2 0 0 0 1.6-4.1l-1.7-3.6-.1-.7M131.8 140.1h-2.2v1h-2.1"/>
</g>
<g fill="#231f20">
<path d="M68.3 101.1l1.5-.2v.5z"/>
<path d="M91.1 100.9l1.6 .2-1.6 .3z"/>
</g>
<path d="M75.5 99.3a.49 .49 0 0 1-.7 .4 .49 .49 0 0 1-.2-.8 .49 .49 0 0 1 .8 .1l.1 .3a.73 .73 0 0 1-.6 1.1l-.3-.3M76.9 98.8h.8l-.4 .6a.52 .52 0 0 1 .3 .8 .52 .52 0 0 1-.9-.1M78.4 98.8h.8l-.4 .6a.52 .52 0 0 1 .3 .8 .52 .52 0 0 1-.9-.1M79.8 99.4h1.3M80.5 98.8v1.3M81.9 98.9a.54 .54 0 0 1 .8 .2v.3a.7 .7 0 0 1-.4 1h-.2a1.03 1.03 0 0 1-.2-1.5zM84.1 98.8h.8l-.5 .6a.52 .52 0 0 1 .4 .8 .52 .52 0 0 1-.9-.1M85.6 98.9v.4l.6 .2a.43 .43 0 0 1 .3 .5 .43 .43 0 0 1-.4 .4l-.6-.2a.58 .58 0 0 1 .1-.6 .58 .58 0 0 1 .6-.2l.2-.4a.62 .62 0 0 0-.8-.1zM76.1 100.2v.2zM79.8 100.3h1.3M83.2 100.3h.2z" fill="none" stroke="#231f20" stroke-width=".25"/>
<text font-size="4.9" fill="#231f20" x="272.6" y="194.5">A4</text>
<g font-size="4.2" fill="#231f20">
<text x="36.4" y="14">1</text>
<text x="91.9" y="14">2</text>
<text x="147.4" y="14">3</text>
<text x="202.9" y="14">4</text>
<text x="258.2" y="14">5</text>
<text x="282.9" y="38.8">A</text>
<text x="282.9" y="94.1">B</text>
<text x="282.8" y="149.3">C</text>
<text x="282.8" y="189">D</text>
</g>
<g font-size="2.5" fill="#231f20">
<text x="201.7" y="29.8">TECHNICAL CHARACTERISTICS</text>
<text x="201.7" y="35.7">MATERIAL</text>
<text x="201.7" y="38.7">INSULATOR: PBT</text>
<text x="201.7" y="41.7">FLAMMABILITY RATING: UL94-V0</text>
<text x="201.7" y="44.6">COLOR: WHITE</text>
<text x="201.7" y="47.6">CONTACT MATERIAL: COPPER ALLOY</text>
<text x="201.7" y="50.6">CONTACT PLATING: GOLD OVER TIN</text>
<text x="201.7" y="53.5">COVER MATERIAL: BRASS</text>
<text x="201.7" y="56.5">COVER PLATING: Ni</text>
<text x="201.7" y="59.4">QUALITY CLASS: 5 000 MATING CYCLES</text>
<text x="201.7" y="65.4">ENVIRONMENTAL</text>
<text x="201.7" y="68.3">OPERATING TEMPERATURE: -40°C UP TO +85°C</text>
<text x="201.7" y="71.3">COMPLIANCE: LEAD FREE &amp; ROHS</text>
<text x="152" y="77.1">PCB LAYOUT - COMPONENT VIEW</text>
<text x="201.7" y="77.2">ELECTRICAL</text>
<text x="145.7" y="80.3">RECOMMENDED PCB THICKNESS : 1.2 mm</text>
<text x="201.7" y="80.2">CURRENT RATING: 2A MAX</text>
<text x="201.7" y="83.1">WORKING VOLTAGE: 30 VAC MAX</text>
<text x="201.7" y="86.1">WITHSTANDING VOLTAGE: 500 VAC/MIN</text>
<text x="201.7" y="89.1">INSULATION RESISTANCE: &gt; 1000 MΩ</text>
<text x="201.7" y="92">CONTACT RESISTANCE: 30 mΩ MAX</text>
<text x="201.7" y="98">MECHANICAL</text>
<text x="201.7" y="100.9">INSERTION FORCE: 35.0N MAX</text>
<text x="201.7" y="103.9">EXTRACTION FORCE: 10.0N MIN</text>
<text x="201.7" y="109.8">SOLDERING</text>
<text x="201.7" y="112.8">JEDEC LEAD FREE WAVE SOLDERING PROCESS</text>
<text x="201.7" y="118.7">PACKAGING</text>
<text x="201.7" y="121.7">TRAY</text>
<text x="17.9" y="166.8">RoHS Compliant</text>
<text x="13.4" y="171">G</text>
<text x="97.8" y="170.8">PROJECTION:</text>
<text x="137.8" y="170.8">GENERAL TOLERANCE</text>
<text x="13.5" y="178.7">E</text>
<text x="13.6" y="174.6">F</text>
<text x="149.6" y="175.6">.X =</text>
<text x="154.9" y="174.8">+</text>
<text x="155.1" y="179.4">+</text>
<text x="156.4" y="175.6">/ 0.2</text>
<text x="157" y="176.4">-</text>
<text x="13.5" y="182.7">D</text>
<text x="148.1" y="180.2">.XX =</text>
<text x="156.5" y="180.2">/ 0.15</text>
<text x="157.2" y="181">-</text>
<text x="13.5" y="186.7">C</text>
<text x="13.5" y="190.8">B</text>
<text x="97.8" y="187.3">APPROVAL: NPr</text>
<text x="137.8" y="186.8">UNIT: MM</text>
<text x="137.8" y="190.9">SCALE:</text>
<text x="177.8" y="186.8">DESCRIPTION: USB TYPE A UP RIGHT THT - SHORT TYPE</text>
<text x="272.4" y="186.8">SIZE</text>
<text x="13.5" y="194.8">A</text>
<text x="26.2" y="194.8">18-JUN-15</text>
<text x="56.6" y="194.8">PDF</text>
<text x="82" y="194.8">AK</text>
<text x="137.8" y="194.8">SHEET: 1/3</text>
<text x="177.8" y="194.8">WERI PART NO: 614 004 184 726</text>
<text x="11.9" y="198.8">REV</text>
<text x="29.2" y="198.8">DATE</text>
<text x="56.3" y="198.8">FILE</text>
<text x="82.1" y="198.8">BY</text>
<text x="137.8" y="198.8">DRAW: AK</text>
</g>
</svg>
